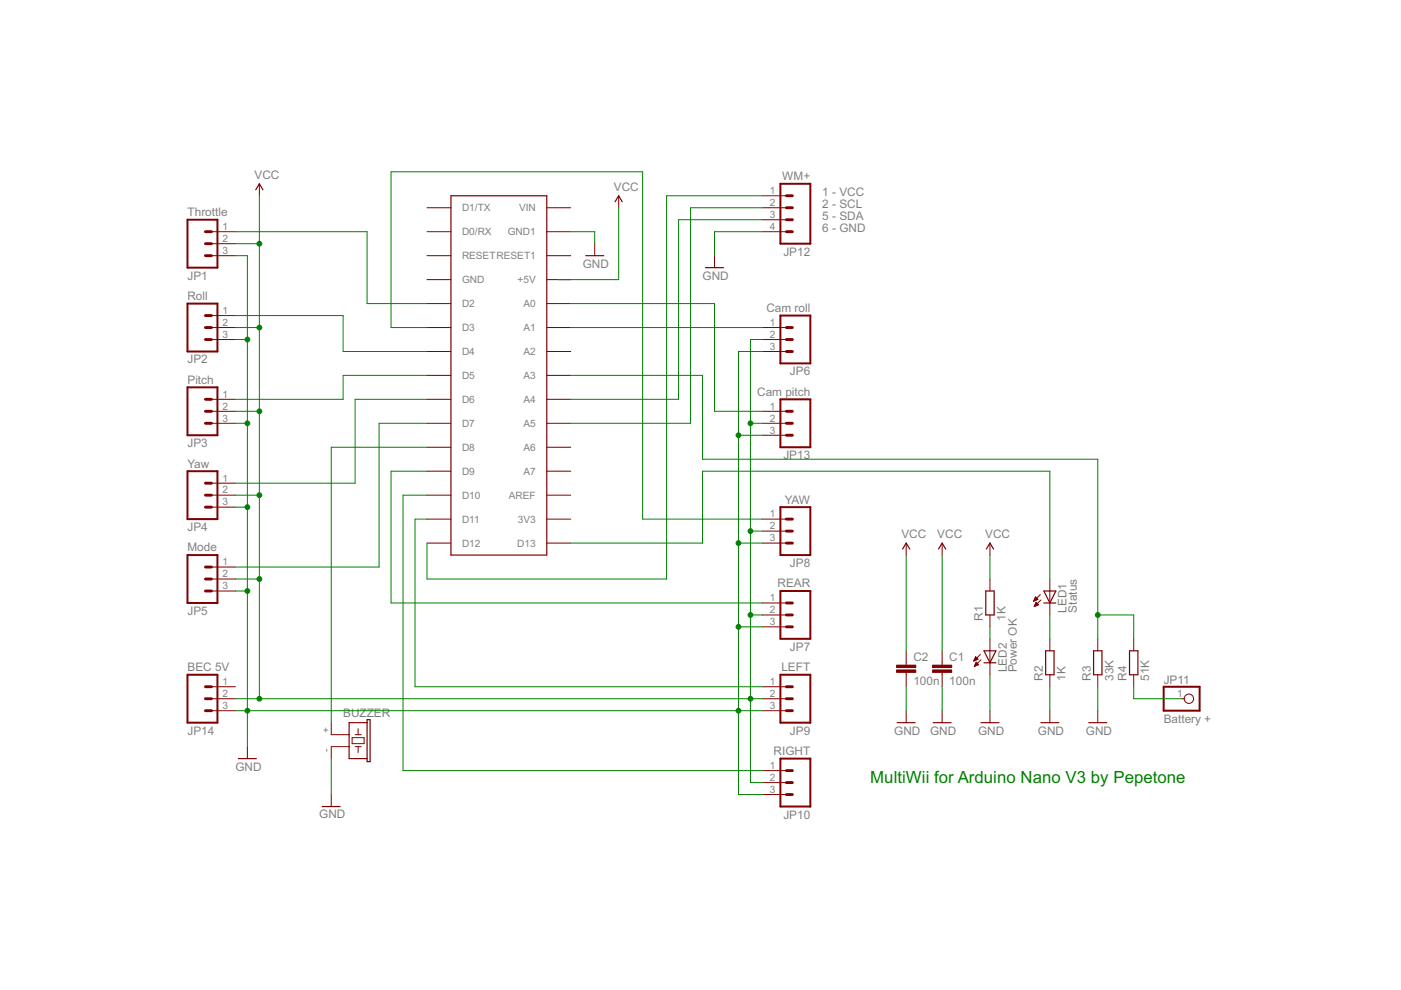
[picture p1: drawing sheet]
<svg xmlns="http://www.w3.org/2000/svg" width="297mm" height="210mm" viewBox="0 0 297 210" stroke-linecap="round" stroke-linejoin="round" font-family="sans-serif">
<g fill="#800000" stroke="#800000" stroke-width=".21">
<path d="M44.8 49.1h5.1z"/>
<path d="M44.8 51.7h5.1z"/>
<path d="M44.8 54.2h5.1z"/>
<path d="M44.8 66.9h5.1z"/>
<path d="M44.8 69.4h5.1z"/>
<path d="M44.8 72h5.1z"/>
<path d="M44.8 84.7h5.1z"/>
<path d="M44.8 87.2h5.1z"/>
<path d="M44.8 89.7h5.1z"/>
<path d="M44.8 102.4h5.1z"/>
<path d="M44.8 105h5.1z"/>
<path d="M44.8 107.5h5.1z"/>
<path d="M44.8 120.2h5.1z"/>
<path d="M44.8 122.8h5.1z"/>
<path d="M44.8 125.3h5.1z"/>
<path d="M161.6 127.8h5.1z"/>
<path d="M161.6 130.4h5.1z"/>
<path d="M161.6 132.9h5.1z"/>
<path d="M161.6 110.1h5.1z"/>
<path d="M161.6 112.6h5.1z"/>
<path d="M161.6 115.1h5.1z"/>
<path d="M161.6 145.6h5.1z"/>
<path d="M161.6 148.1h5.1z"/>
<path d="M161.6 150.7h5.1z"/>
<path d="M161.6 163.4h5.1z"/>
<path d="M161.6 165.9h5.1z"/>
<path d="M161.6 168.5h5.1z"/>
<path d="M222.6 127.8v2.6z"/>
<path d="M222.6 122.8v2.5z"/>
<path d="M222.6 125.3v2.5z"/>
<path d="M219.2 127.5l1.4-1.4z"/>
<path d="M220.7 127.2l-1.4 1.4z"/>
<path d="M219.5 126.6l-.3 .9z"/>
<path d="M219.5 126.6l.5 .5z"/>
<path d="M219.2 127.5l.8-.4z"/>
<path d="M219.2 127.3h.3z"/>
<path d="M219.3 127.2h.5z"/>
<path d="M219.3 127.1h.7z"/>
<path d="M219.4 127h.5z"/>
<path d="M219.4 126.9h.4z"/>
<path d="M219.5 126.7h.2z"/>
<path d="M219.7 127.7l-.4 .9z"/>
<path d="M219.7 127.7l.5 .5z"/>
<path d="M219.3 128.6l.9-.4z"/>
<path d="M219.4 128.4h.3z"/>
<path d="M219.4 128.3h.6z"/>
<path d="M219.5 128.2h.6z"/>
<path d="M219.5 128.1h.5z"/>
<path d="M219.6 127.9h.3z"/>
<path d="M219.6 127.8h.2z"/>
<path d="M209.9 140.5v2.6z"/>
<path d="M209.9 135.4v2.6z"/>
<path d="M209.9 138v2.5z"/>
<path d="M207.9 138.7l-1.4 1.4z"/>
<path d="M208 139.9l-1.4 1.4z"/>
<path d="M206.8 139.3l-.3 .8z"/>
<path d="M206.8 139.3l.5 .5z"/>
<path d="M206.5 140.1l.8-.3z"/>
<path d="M206.5 140h.3z"/>
<path d="M206.6 139.9h.5z"/>
<path d="M206.7 139.7h.6z"/>
<path d="M206.7 139.6h.5z"/>
<path d="M206.8 139.5h.3z"/>
<path d="M206.8 139.4h.2z"/>
<path d="M207 140.4l-.4 .9z"/>
<path d="M207 140.4l.5 .5z"/>
<path d="M206.6 141.3l.9-.4z"/>
<path d="M206.7 141.2h.1z"/>
<path d="M206.7 141.1h.4z"/>
<path d="M206.7 140.9h.7z"/>
<path d="M206.8 140.8h.6z"/>
<path d="M206.8 140.7h.5z"/>
<path d="M206.9 140.6h.3z"/>
<path d="M209.9 122.8v2.5z"/>
<path d="M209.9 130.4v2.5z"/>
<path d="M222.6 135.4v2.6z"/>
<path d="M222.6 143.1v2.5z"/>
<path d="M232.7 135.4v2.6z"/>
<path d="M232.7 143.1v2.5z"/>
<path d="M240.4 135.4v2.6z"/>
<path d="M240.4 143.1v2.5z"/>
<path d="M161.6 41.5h5.1z"/>
<path d="M161.6 44h5.1z"/>
<path d="M161.6 46.6h5.1z"/>
<path d="M161.6 49.1h5.1z"/>
<path d="M209.9 150.7v2.5z"/>
<path d="M222.6 150.7v2.5z"/>
<path d="M232.7 150.7v2.5z"/>
<path d="M55 39v2.5z"/>
<path d="M131.2 41.5v2.5z"/>
<path d="M126.1 51.7v2.5z"/>
<path d="M52.5 158.3v2.5z"/>
<path d="M209.9 115.1v2.6z"/>
<path d="M44.8 145.6h5.1z"/>
<path d="M44.8 148.1h5.1z"/>
<path d="M44.8 150.7h5.1z"/>
<path d="M70.2 158.3v2.5z"/>
<path d="M70.2 153.2v2.6z"/>
<path d="M75.9 154.5v1.3z"/>
<path d="M75.9 155.8h.7z"/>
<path d="M75.3 155.8h.6z"/>
<path d="M74.7 156.4h2.5z"/>
<path d="M74.7 156.4v1.3z"/>
<path d="M74.7 157.7h2.5z"/>
<path d="M77.2 156.4v1.3z"/>
<path d="M75.9 158.3h.7z"/>
<path d="M75.9 158.3v1.3z"/>
<path d="M75.3 158.3h.6z"/>
<path d="M70.2 158.3h3.8z"/>
<path d="M70.2 155.8h3.8z"/>
<path d="M70.2 168.5v2.5z"/>
<path d="M151.5 54.2v2.5z"/>
<path d="M250.5 148.1h.6z"/>
<path d="M161.6 69.4h5.1z"/>
<path d="M161.6 72h5.1z"/>
<path d="M161.6 74.5h5.1z"/>
<path d="M161.6 87.2h5.1z"/>
<path d="M161.6 89.7h5.1z"/>
<path d="M161.6 92.3h5.1z"/>
<path d="M199.7 138v2.5z"/>
<path d="M199.7 143.1v2.5z"/>
<path d="M199.7 140.5v.5z"/>
<path d="M199.7 142.6v.5z"/>
<path d="M199.7 150.7v2.5z"/>
<path d="M199.7 115.1v2.6z"/>
<path d="M192.1 138v2.5z"/>
<path d="M192.1 143.1v2.5z"/>
<path d="M192.1 140.5v.5z"/>
<path d="M192.1 142.6v.5z"/>
<path d="M192.1 150.7v2.5z"/>
<path d="M192.1 115.1v2.6z"/>
<path d="M90.5 44h5.1z"/>
<path d="M90.5 49.1h5.1z"/>
<path d="M90.5 54.2h5.1z"/>
<path d="M90.5 59.3h5.1z"/>
<path d="M90.5 64.4h5.1z"/>
<path d="M90.5 69.4h5.1z"/>
<path d="M90.5 74.5h5.1z"/>
<path d="M90.5 79.6h5.1z"/>
<path d="M90.5 84.7h5.1z"/>
<path d="M90.5 89.7h5.1z"/>
<path d="M90.5 94.8h5.1z"/>
<path d="M90.5 99.9h5.1z"/>
<path d="M90.5 105h5.1z"/>
<path d="M90.5 110.1h5.1z"/>
<path d="M90.5 115.1h5.1z"/>
<path d="M115.9 44h5.1z"/>
<path d="M115.9 49.1h5.1z"/>
<path d="M115.9 54.2h5.1z"/>
<path d="M115.9 59.3h5.1z"/>
<path d="M115.9 64.4h5.1z"/>
<path d="M115.9 69.4h5.1z"/>
<path d="M115.9 74.5h5.1z"/>
<path d="M115.9 79.6h5.1z"/>
<path d="M115.9 84.7h5.1z"/>
<path d="M115.9 89.7h5.1z"/>
<path d="M115.9 94.8h5.1z"/>
<path d="M115.9 99.9h5.1z"/>
<path d="M115.9 105h5.1z"/>
<path d="M115.9 110.1h5.1z"/>
<path d="M115.9 115.1h5.1z"/>
</g>
<g fill="#800000" stroke="#800000" stroke-width=".42">
<path d="M39.8 46.6h6.3z"/>
<path d="M39.8 46.6v10.1z"/>
<path d="M46.1 46.6v10.1z"/>
<path d="M39.8 56.7h6.3z"/>
<path d="M39.8 64.4h6.3z"/>
<path d="M39.8 64.4v10.1z"/>
<path d="M46.1 64.4v10.1z"/>
<path d="M39.8 74.5h6.3z"/>
<path d="M39.8 82.1h6.3z"/>
<path d="M39.8 82.1v10.2z"/>
<path d="M46.1 82.1v10.2z"/>
<path d="M39.8 92.3h6.3z"/>
<path d="M39.8 99.9h6.3z"/>
<path d="M39.8 99.9v10.2z"/>
<path d="M46.1 99.9v10.2z"/>
<path d="M39.8 110.1h6.3z"/>
<path d="M39.8 117.7h6.3z"/>
<path d="M39.8 117.7v10.1z"/>
<path d="M46.1 117.7v10.1z"/>
<path d="M39.8 127.8h6.3z"/>
<path d="M165.5 125.3h6.3z"/>
<path d="M171.8 125.3v10.1z"/>
<path d="M165.5 125.3v10.1z"/>
<path d="M165.5 135.4h6.3z"/>
<path d="M165.5 107.5h6.3z"/>
<path d="M171.8 107.5v10.2z"/>
<path d="M165.5 107.5v10.2z"/>
<path d="M165.5 117.7h6.3z"/>
<path d="M165.5 143.1h6.3z"/>
<path d="M171.8 143.1v10.1z"/>
<path d="M165.5 143.1v10.1z"/>
<path d="M165.5 153.2h6.3z"/>
<path d="M165.5 160.8h6.3z"/>
<path d="M171.8 160.8v10.2z"/>
<path d="M165.5 160.8v10.2z"/>
<path d="M165.5 171h6.3z"/>
<path d="M165.5 39h6.3z"/>
<path d="M171.8 39v12.7z"/>
<path d="M165.5 39v12.7z"/>
<path d="M165.5 51.7h6.3z"/>
<path d="M39.8 143.1h6.3z"/>
<path d="M39.8 143.1v10.1z"/>
<path d="M46.1 143.1v10.1z"/>
<path d="M39.8 153.2h6.3z"/>
<path d="M246.7 150.7h7.6z"/>
<path d="M254.3 145.6v5.1z"/>
<path d="M246.7 145.6h7.6z"/>
<path d="M246.7 145.6v5.1z"/>
<path d="M165.5 66.9h6.3z"/>
<path d="M171.8 66.9v10.1z"/>
<path d="M165.5 66.9v10.1z"/>
<path d="M165.5 77h6.3z"/>
<path d="M165.5 84.7h6.3z"/>
<path d="M171.8 84.7v10.1z"/>
<path d="M165.5 84.7v10.1z"/>
<path d="M165.5 94.8h6.3z"/>
</g>
<g fill="#800000" stroke="#800000" stroke-width=".61">
<path d="M43.6 54.2h1.2z"/>
<path d="M43.6 51.7h1.2z"/>
<path d="M43.6 49.1h1.2z"/>
<path d="M43.6 72h1.2z"/>
<path d="M43.6 69.4h1.2z"/>
<path d="M43.6 66.9h1.2z"/>
<path d="M43.6 89.7h1.2z"/>
<path d="M43.6 87.2h1.2z"/>
<path d="M43.6 84.7h1.2z"/>
<path d="M43.6 107.5h1.2z"/>
<path d="M43.6 105h1.2z"/>
<path d="M43.6 102.4h1.2z"/>
<path d="M43.6 125.3h1.2z"/>
<path d="M43.6 122.8h1.2z"/>
<path d="M43.6 120.2h1.2z"/>
<path d="M166.7 132.9h1.3z"/>
<path d="M166.7 130.4h1.3z"/>
<path d="M166.7 127.8h1.3z"/>
<path d="M166.7 115.1h1.3z"/>
<path d="M166.7 112.6h1.3z"/>
<path d="M166.7 110.1h1.3z"/>
<path d="M166.7 150.7h1.3z"/>
<path d="M166.7 148.1h1.3z"/>
<path d="M166.7 145.6h1.3z"/>
<path d="M166.7 168.5h1.3z"/>
<path d="M166.7 165.9h1.3z"/>
<path d="M166.7 163.4h1.3z"/>
<path d="M166.7 46.6h1.3z"/>
<path d="M166.7 44h1.3z"/>
<path d="M166.7 41.5h1.3z"/>
<path d="M166.7 49.1h1.3z"/>
<path d="M43.6 150.7h1.2z"/>
<path d="M43.6 148.1h1.2z"/>
<path d="M43.6 145.6h1.2z"/>
<path d="M166.7 74.5h1.3z"/>
<path d="M166.7 72h1.3z"/>
<path d="M166.7 69.4h1.3z"/>
<path d="M166.7 92.3h1.3z"/>
<path d="M166.7 89.7h1.3z"/>
<path d="M166.7 87.2h1.3z"/>
</g>
<g fill="#800000" stroke="#800000" stroke-width=".25">
<path d="M223.9 125.3l-1.3 2.5z"/>
<path d="M221.3 125.3l1.3 2.5z"/>
<path d="M222.6 127.8h1.3z"/>
<path d="M221.3 127.8h1.3z"/>
<path d="M222.6 125.3h1.3z"/>
<path d="M221.3 125.3h1.3z"/>
<path d="M211.2 138l-1.3 2.5z"/>
<path d="M208.6 138l1.3 2.5z"/>
<path d="M209.9 140.5h1.3z"/>
<path d="M208.6 140.5h1.3z"/>
<path d="M209.9 138h1.3z"/>
<path d="M208.6 138h1.3z"/>
<path d="M210.8 125.3v5.1z"/>
<path d="M209 125.3v5.1z"/>
<path d="M209 125.3h1.8z"/>
<path d="M209 130.4h1.8z"/>
<path d="M223.5 138v5.1z"/>
<path d="M221.7 138v5.1z"/>
<path d="M221.7 138h1.8z"/>
<path d="M221.7 143.1h1.8z"/>
<path d="M233.6 138v5.1z"/>
<path d="M231.9 138v5.1z"/>
<path d="M231.9 138h1.7z"/>
<path d="M231.9 143.1h1.7z"/>
<path d="M241.3 138v5.1z"/>
<path d="M239.5 138v5.1z"/>
<path d="M239.5 138h1.8z"/>
<path d="M239.5 143.1h1.8z"/>
<path d="M208 153.2h3.8z"/>
<path d="M220.7 153.2h3.8z"/>
<path d="M230.8 153.2h3.9z"/>
<path d="M55 39l.8 1.2z"/>
<path d="M55 39l-.8 1.2z"/>
<path d="M131.2 41.5l.7 1.3z"/>
<path d="M131.2 41.5l-.8 1.3z"/>
<path d="M124.2 54.2h3.8z"/>
<path d="M50.5 160.8h3.9z"/>
<path d="M209.9 115.1l.8 1.3z"/>
<path d="M209.9 115.1l-.8 1.3z"/>
<path d="M74 153.2v2.6z"/>
<path d="M74 160.8h3.8z"/>
<path d="M77.8 160.8v.7z"/>
<path d="M77.8 161.5h.7z"/>
<path d="M78.5 152.6v8.9z"/>
<path d="M77.8 152.6h.7z"/>
<path d="M77.8 152.6v.6z"/>
<path d="M74 153.2h3.8z"/>
<path d="M77.8 153.2v7.6z"/>
<path d="M74 158.3v2.5z"/>
<path d="M74 155.8v2.5z"/>
<path d="M68.3 171h3.8z"/>
<path d="M149.6 56.7h3.8z"/>
<path d="M197.8 153.2h3.9z"/>
<path d="M199.7 115.1l.8 1.3z"/>
<path d="M199.7 115.1l-.7 1.3z"/>
<path d="M190.2 153.2h3.8z"/>
<path d="M192.1 115.1l.8 1.3z"/>
<path d="M192.1 115.1l-.7 1.3z"/>
<path d="M95.6 41.5v76.2z"/>
<path d="M95.6 41.5h20.3z"/>
<path d="M115.9 41.5v76.2z"/>
<path d="M95.6 117.7h20.3z"/>
</g>
<circle cx="252.1" cy="148.1" r="1" fill="none" stroke="#800000" stroke-width=".21"/>
<g fill="#800000" stroke="#800000" stroke-width=".21">
<path d="M197.7 142h4.1v.6h-4.1z"/>
<path d="M197.7 141h4.1v.5h-4.1z"/>
<path d="M190.1 142h4.1v.6h-4.1z"/>
<path d="M190.1 141h4.1v.5h-4.1z"/>
</g>
<g fill="#008000" stroke="#008000" stroke-width=".21">
<path d="M209.9 132.9v2.5z"/>
<path d="M232.7 130.4v5z"/>
<path d="M240.4 130.4v5z"/>
<path d="M232.7 130.4h7.7z"/>
<path d="M232.7 97.4v33z"/>
<path d="M148.9 97.4h83.8z"/>
<path d="M148.9 79.6v17.8z"/>
<path d="M121 79.6h27.9z"/>
<path d="M209.9 143.1v7.6z"/>
<path d="M232.7 145.6v5.1z"/>
<path d="M49.9 54.2h2.6z"/>
<path d="M52.5 54.2v17.8z"/>
<path d="M49.9 72h2.6z"/>
<path d="M52.5 72v17.7z"/>
<path d="M49.9 89.7h2.6z"/>
<path d="M52.5 89.7v17.8z"/>
<path d="M49.9 107.5h2.6z"/>
<path d="M52.5 107.5v17.8z"/>
<path d="M49.9 125.3h2.6z"/>
<path d="M52.5 125.3v25.4z"/>
<path d="M49.9 150.7h2.6z"/>
<path d="M52.5 150.7v7.6z"/>
<path d="M156.6 115.1h5z"/>
<path d="M156.6 115.1v17.8z"/>
<path d="M156.6 132.9v17.8z"/>
<path d="M156.6 150.7v17.8z"/>
<path d="M156.6 168.5h5z"/>
<path d="M156.6 150.7h5z"/>
<path d="M156.6 132.9h5z"/>
<path d="M156.6 92.3v22.8z"/>
<path d="M156.6 74.5v17.8z"/>
<path d="M156.6 74.5h5z"/>
<path d="M156.6 92.3h5z"/>
<path d="M52.5 150.7h104.1z"/>
<path d="M70.2 160.8v7.7z"/>
<path d="M222.6 145.6v5.1z"/>
<path d="M199.7 145.6v5.1z"/>
<path d="M192.1 145.6v5.1z"/>
<path d="M121 49.1h5.1z"/>
<path d="M126.1 49.1v2.6z"/>
<path d="M151.5 49.1v5.1z"/>
<path d="M151.5 49.1h10.1z"/>
<path d="M209.9 117.7v5.1z"/>
<path d="M49.9 51.7h5.1z"/>
<path d="M55 41.5v10.2z"/>
<path d="M55 51.7v17.7z"/>
<path d="M49.9 69.4h5.1z"/>
<path d="M55 69.4v17.8z"/>
<path d="M49.9 87.2h5.1z"/>
<path d="M55 87.2v17.8z"/>
<path d="M49.9 105h5.1z"/>
<path d="M159.1 165.9h2.5z"/>
<path d="M159.1 148.1v17.8z"/>
<path d="M159.1 148.1h2.5z"/>
<path d="M159.1 130.4v17.7z"/>
<path d="M159.1 130.4h2.5z"/>
<path d="M159.1 112.6h2.5z"/>
<path d="M159.1 112.6v17.8z"/>
<path d="M55 105v17.8z"/>
<path d="M49.9 122.8h5.1z"/>
<path d="M55 122.8v25.3z"/>
<path d="M49.9 148.1h5.1z"/>
<path d="M159.1 89.7v22.9z"/>
<path d="M159.1 89.7h2.5z"/>
<path d="M159.1 72v17.7z"/>
<path d="M159.1 72h2.5z"/>
<path d="M55 148.1h104.1z"/>
<path d="M199.7 117.7v20.3z"/>
<path d="M192.1 117.7v20.3z"/>
<path d="M131.2 44v15.3z"/>
<path d="M118.5 59.3h12.7z"/>
<path d="M240.4 145.6v2.5z"/>
<path d="M240.4 148.1h10.1z"/>
<path d="M222.6 130.4v5z"/>
<path d="M49.9 49.1h27.9z"/>
<path d="M77.8 49.1v15.3z"/>
<path d="M77.8 64.4h12.7z"/>
<path d="M49.9 66.9h22.8z"/>
<path d="M72.7 66.9v7.6z"/>
<path d="M72.7 74.5h17.8z"/>
<path d="M49.9 84.7h22.8z"/>
<path d="M72.7 79.6v5.1z"/>
<path d="M72.7 79.6h17.8z"/>
<path d="M49.9 102.4h25.4z"/>
<path d="M75.3 84.7v17.7z"/>
<path d="M75.3 84.7h15.2z"/>
<path d="M49.9 120.2h30.5z"/>
<path d="M80.4 89.7v30.5z"/>
<path d="M80.4 89.7h10.1z"/>
<path d="M85.4 163.4h76.2z"/>
<path d="M85.4 105v58.4z"/>
<path d="M85.4 105h5.1z"/>
<path d="M88 110.1h2.5z"/>
<path d="M88 110.1v35.5z"/>
<path d="M88 145.6h73.6z"/>
<path d="M82.9 99.9h7.6z"/>
<path d="M82.9 99.9v27.9z"/>
<path d="M82.9 127.8h78.7z"/>
<path d="M136.2 110.1h25.4z"/>
<path d="M136.2 36.4v73.7z"/>
<path d="M82.9 36.4h53.3z"/>
<path d="M82.9 36.4v33z"/>
<path d="M82.9 69.4h7.6z"/>
<path d="M70.2 94.8v58.4z"/>
<path d="M70.2 94.8h20.3z"/>
<path d="M141.3 41.5h20.3z"/>
<path d="M141.3 41.5v81.3z"/>
<path d="M90.5 122.8h50.8z"/>
<path d="M90.5 115.1v7.7z"/>
<path d="M146.4 44h15.2z"/>
<path d="M146.4 44v45.7z"/>
<path d="M121 89.7h25.4z"/>
<path d="M143.9 46.6h17.7z"/>
<path d="M143.9 46.6v38.1z"/>
<path d="M121 84.7h22.9z"/>
<path d="M222.6 99.9v22.9z"/>
<path d="M148.9 99.9h73.7z"/>
<path d="M148.9 99.9v15.2z"/>
<path d="M121 115.1h27.9z"/>
<path d="M151.5 87.2h10.1z"/>
<path d="M151.5 64.4v22.8z"/>
<path d="M121 64.4h30.5z"/>
<path d="M121 69.4h40.6z"/>
<circle cx="232.7" cy="130.4" r=".51"/>
<circle cx="52.5" cy="72" r=".51"/>
<circle cx="52.5" cy="89.7" r=".51"/>
<circle cx="52.5" cy="107.5" r=".51"/>
<circle cx="52.5" cy="125.3" r=".51"/>
<circle cx="52.5" cy="150.7" r=".51"/>
<circle cx="156.6" cy="115.1" r=".51"/>
<circle cx="156.6" cy="132.9" r=".51"/>
<circle cx="156.6" cy="150.7" r=".51"/>
<circle cx="156.6" cy="92.3" r=".51"/>
<circle cx="55" cy="51.7" r=".51"/>
<circle cx="55" cy="69.4" r=".51"/>
<circle cx="55" cy="87.2" r=".51"/>
<circle cx="55" cy="105" r=".51"/>
<circle cx="159.1" cy="148.1" r=".51"/>
<circle cx="159.1" cy="130.4" r=".51"/>
<circle cx="159.1" cy="112.6" r=".51"/>
<circle cx="55" cy="122.8" r=".51"/>
<circle cx="159.1" cy="89.7" r=".51"/>
<circle cx="55" cy="148.1" r=".51"/>
</g>
<text font-size="4" fill="#008000" x="184.5" y="165.9">MultiWii for Arduino Nano V3 by Pepetone</text>
<g font-size="2.8" fill="#808080">
<text x="54" y="38">VCC</text>
<text x="130.2" y="40.5">VCC</text>
<text x="165.9" y="38.2">WM+</text>
<text x="174.3" y="41.5">1 - VCC</text>
<text x="39.7" y="45.8">Throttle</text>
<text x="174.3" y="44">2 - SCL</text>
<text x="174.3" y="46.6">5 - SDA</text>
<text x="174.3" y="49.1">6 - GND</text>
<text x="39.7" y="59.3">JP1</text>
<text x="123.6" y="56.7">GND</text>
<text x="148.9" y="59.3">GND</text>
<text x="166.1" y="54.2">JP12</text>
<text x="39.7" y="63.6">Roll</text>
<text x="162.5" y="66.1">Cam roll</text>
<text x="39.7" y="77.1">JP2</text>
<text x="39.7" y="81.4">Pitch</text>
<text x="160.5" y="83.9">Cam pitch</text>
<text x="167.5" y="79.6">JP6</text>
<text x="39.7" y="94.8">JP3</text>
<text x="39.7" y="99.1">Yaw</text>
<text x="166.1" y="97.4">JP13</text>
<text x="166.4" y="106.8">YAW</text>
<text x="39.7" y="112.6">JP4</text>
<text x="39.7" y="116.9">Mode</text>
<text x="191.1" y="114.1">VCC</text>
<text x="198.7" y="114.1">VCC</text>
<text x="208.9" y="114.1">VCC</text>
<text x="164.9" y="124.5">REAR</text>
<text x="167.5" y="120.2">JP8</text>
<text x="39.7" y="130.4">JP5</text>
<text x="208.4" y="131.6" transform="rotate(-90 208.4 131.6)">R1</text>
<text x="213.2" y="131.6" transform="rotate(-90 213.2 131.6)">1K</text>
<text x="226.2" y="129.9" transform="rotate(-90 226.2 129.9)">LED1</text>
<text x="228.3" y="129.9" transform="rotate(-90 228.3 129.9)">Status</text>
<text x="167.5" y="138">JP7</text>
<text x="39.7" y="142.3">BEC 5V</text>
<text x="165.7" y="142.3">LEFT</text>
<text x="193.6" y="140.2">C2</text>
<text x="201.3" y="140.2">C1</text>
<text x="213.5" y="142.6" transform="rotate(-90 213.5 142.6)">LED2</text>
<text x="215.6" y="142.6" transform="rotate(-90 215.6 142.6)">Power OK</text>
<text x="193.6" y="145.2">100n</text>
<text x="201.3" y="145.2">100n</text>
<text x="221.1" y="144.3" transform="rotate(-90 221.1 144.3)">R2</text>
<text x="225.9" y="144.3" transform="rotate(-90 225.9 144.3)">1K</text>
<text x="231.3" y="144.3" transform="rotate(-90 231.3 144.3)">R3</text>
<text x="236.1" y="144.3" transform="rotate(-90 236.1 144.3)">33K</text>
<text x="238.9" y="144.3" transform="rotate(-90 238.9 144.3)">R4</text>
<text x="243.7" y="144.3" transform="rotate(-90 243.7 144.3)">51K</text>
<text x="246.7" y="145">JP11</text>
<text x="39.7" y="155.8">JP14</text>
<text x="72.8" y="152">BUZZER</text>
<text x="167.5" y="155.8">JP9</text>
<text x="189.6" y="155.8">GND</text>
<text x="197.2" y="155.8">GND</text>
<text x="207.4" y="155.8">GND</text>
<text x="220.1" y="155.8">GND</text>
<text x="230.2" y="155.8">GND</text>
<text x="246.7" y="153.2">Battery +</text>
<text x="164" y="160.1">RIGHT</text>
<text x="49.9" y="163.4">GND</text>
<text x="67.7" y="173.5">GND</text>
<text x="166.1" y="173.5">JP10</text>
</g>
<g font-size="2.4" fill="#808080">
<text x="163.2" y="41.2">1</text>
<text x="98" y="44.8">D1/TX</text>
<text x="110" y="44.8">VIN</text>
<text x="163.2" y="43.7">2</text>
<text x="163.2" y="46.2">3</text>
<text x="47.2" y="48.8">1</text>
<text x="47.2" y="51.3">2</text>
<text x="47.2" y="53.8">3</text>
<text x="98" y="49.9">D0/RX</text>
<text x="107.6" y="49.9">GND1</text>
<text x="163.2" y="48.8">4</text>
<text x="98" y="55">RESETRESET1</text>
<text x="98" y="60">GND</text>
<text x="98" y="65.1">D2</text>
<text x="109.7" y="60">+5V</text>
<text x="111" y="65.1">A0</text>
<text x="47.2" y="66.5">1</text>
<text x="47.2" y="69.1">2</text>
<text x="47.2" y="71.6">3</text>
<text x="98" y="70.2">D3</text>
<text x="111" y="70.2">A1</text>
<text x="163.2" y="69.1">1</text>
<text x="163.2" y="71.6">2</text>
<text x="98" y="75.3">D4</text>
<text x="111" y="75.3">A2</text>
<text x="163.2" y="74.2">3</text>
<text x="98" y="80.4">D5</text>
<text x="111" y="80.4">A3</text>
<text x="47.2" y="84.3">1</text>
<text x="47.2" y="86.9">2</text>
<text x="47.2" y="89.4">3</text>
<text x="98" y="85.4">D6</text>
<text x="111" y="85.4">A4</text>
<text x="163.2" y="86.9">1</text>
<text x="163.2" y="89.4">2</text>
<text x="98" y="90.5">D7</text>
<text x="98" y="95.6">D8</text>
<text x="111" y="90.5">A5</text>
<text x="111" y="95.6">A6</text>
<text x="163.2" y="91.9">3</text>
<text x="98" y="100.7">D9</text>
<text x="111" y="100.7">A7</text>
<text x="47.2" y="102.1">1</text>
<text x="47.2" y="104.6">2</text>
<text x="47.2" y="107.2">3</text>
<text x="98" y="105.7">D10</text>
<text x="107.9" y="105.7">AREF</text>
<text x="98" y="110.8">D11</text>
<text x="109.8" y="110.8">3V3</text>
<text x="163.2" y="109.7">1</text>
<text x="163.2" y="112.2">2</text>
<text x="47.2" y="119.9">1</text>
<text x="98" y="115.9">D12</text>
<text x="109.7" y="115.9">D13</text>
<text x="163.2" y="114.8">3</text>
<text x="47.2" y="122.4">2</text>
<text x="47.2" y="124.9">3</text>
<text x="163.2" y="127.5">1</text>
<text x="163.2" y="130">2</text>
<text x="163.2" y="132.6">3</text>
<text x="47.2" y="145.3">1</text>
<text x="47.2" y="147.8">2</text>
<text x="163.2" y="145.3">1</text>
<text x="163.2" y="147.8">2</text>
<text x="249.5" y="147.8">1</text>
<text x="47.2" y="150.3">3</text>
<text x="69.9" y="155.4" transform="rotate(-90 69.9 155.4)">+</text>
<text x="163.2" y="150.3">3</text>
<text x="69.9" y="159.4" transform="rotate(-90 69.9 159.4)">-</text>
<text x="163.2" y="163">1</text>
<text x="163.2" y="165.6">2</text>
<text x="163.2" y="168.1">3</text>
</g>
</svg>
